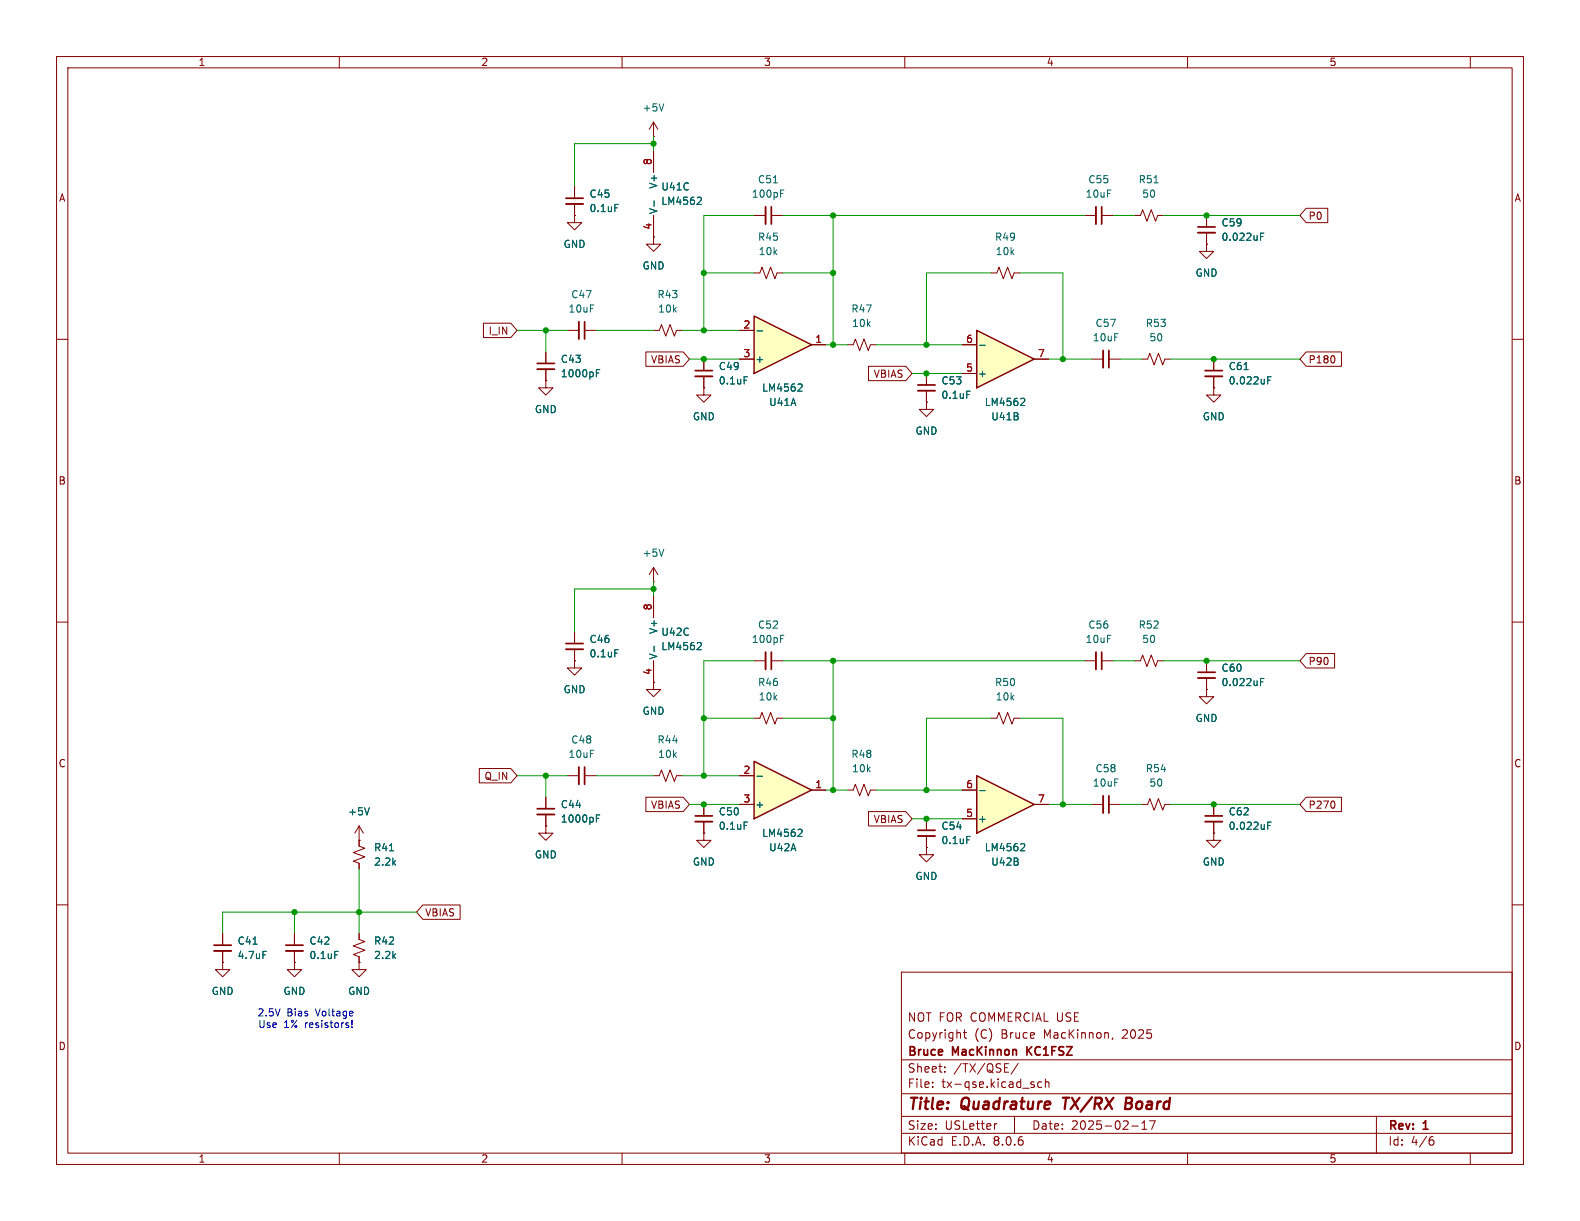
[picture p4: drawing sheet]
<svg xmlns="http://www.w3.org/2000/svg" width="279mm" height="216mm" viewBox="0 0 279 216" stroke-linecap="round" stroke-linejoin="round" font-family="sans-serif">
<g fill="none" stroke="#840000" stroke-width=".18">
<path d="M10 10h259.4v195.9h-259.4zM12 12h255.4v191.9h-255.4zM60 10v2M110 10v2M160 10v2M210 10v2M260 10v2M10 60h2M267.4 60h2M214.6 68.6v1.3h1.3l-1.3 1.2-1.2-1.2h1.2M214.6 68.6h.1M10 110h2"/>
<path d="M267.4 110h2M10 160h2M214.6 147.3v1.3h1.3l-1.3 1.3-1.2-1.3h1.2M214.6 147.3h.1M267.4 160h2M159.4 171.9h108v32h-108zM159.4 197.4h108M159.4 193.4h108M159.4 187.4h108M164.9 192.1v.2M164.9 191.4v.1M167.1 189.4v.2"/>
<path d="M167.1 188.7v.1M170.4 182.6h.5M170.6 182.1v1.3l.3 .2M176.3 198.7l-.3 .1M177.6 189.6h.8M177.6 188.1h.8M179.4 197.4v3M180.1 188l-1.3 1.9M182.5 191.8l.4 .1v.2l-.2 .2h-.3M182.5 191.3l.4 .1M184.2 191.4l-.4-.1-.3 .3v.4l.1 .2h.6M184.9 191.4l.2-.1 .3 .1 .1 .9"/>
<path d="M184.9 190.8v1.5M196.8 183.5l-.2 .3M200.1 199.1h1.2M201.9 199.7h.9M201.9 198.6l.5-.4v1.5M203.3 198.2h1l-.7 1.5M243.4 197.4v6.5M60 203.9v2M110 203.9v2M159.4 200.4h108M160 203.9v2M210 203.9v2"/>
<path d="M253 201.6h.3l.3 .2-.1 .5-.5 .2M253.4 201l-.4 .1M260 203.9v2"/>
</g>
<path d="M187.9 194.1h1.2M188.5 194.1l-.2 2M199.1 195.1h.6M199.7 195.1l.3 .1M199.9 194.1h-.7l-.3 2 1-.1M199.9 195l-.2 .1" fill="none" stroke="#840000" stroke-width=".4"/>
<path d="M181.6 185.1v1.5M182.5 185.1l-.9 .8" fill="none" stroke="#840000" stroke-width=".3"/>
<path d="M133.3 134.6l10.2 5.1-10.2 5.1z" fill="#ffffc2"/>
<path d="M133.3 134.6l10.2 5.1-10.2 5.1z" fill="none" stroke="#840000" stroke-width=".25"/>
<g fill="none" stroke="#840000" stroke-width=".18">
<path d="M101.6 38.1v1.3h1.3l-1.3 1.2-1.3-1.2h1.3M101.6 38.1h.1M101.6 33v2.1M101.6 36.1v2M115.6 26.7v3.8M115.6 38.1v3.8M115.6 41.9v1.3h1.2l-1.2 1.3-1.3-1.3h1.3M115.6 41.9h.1M175.3 48.3h1l.4-1.1 .7 2.1 .8-2.1 .7 2.1 .4-1h1M124.5 63.5v2M124.5 66.5v2.1M149.9 61h1l.4-1.1 .7 2.1 .8-2.1 .7 2.1 .4-1h1"/>
<path d="M101.6 116.8v1.3h1.3l-1.3 1.3-1.3-1.3h1.3M101.6 116.8h.1M101.6 111.8v2M101.6 114.8v2M115.6 105.4v3.8M115.6 116.8v3.9M133.3 116.8h2.1M136.4 116.8h2M100.3 137.2h2.1M103.4 137.2h2M115.6 120.7v1.2h1.2l-1.2 1.3-1.3-1.3h1.3M115.6 120.7h.1"/>
<path d="M115.6 137.2h1l.4-1.1 .7 2.1 .8-2.1 .8 2.1 .3-1h1M130.8 137.2h2.5M133.3 127h1.1l.3-1 .8 2 .8-2 .7 2 .4-1h1M143.5 139.7h2.5M149.9 139.7h1l.4-1 .7 2 .8-2 .7 2 .4-1h1M175.3 127h1l.4-1 .7 2 .8-2 .7 2 .4-1h1M130.8 142.2h2.5M163.8 149.9v1.2h1.3l-1.3 1.3-1.2-1.3h1.2M163.8 149.9h.1M163.8 144.8v2M163.8 147.8v2.1M193 142.2h2.1"/>
<path d="M196.1 142.2h2M214.6 142.2v2.1M214.6 145.3v2"/>
</g>
<g fill="none" stroke="#006464" stroke-width=".18">
<path d="M108.7 36.1h.6M115.7 35.5v1M123.5 34.9h.4l.1 .3-.8 .9h.8M131.6 66.6h.6M108.7 114.9h.6M115.7 114.3v.9M123.5 113.6l.4 .1 .1 .3-.8 .9h.8M138 112.9h.5M138 112.3h.6M133.9 137.3h.9M141.3 146.6l.4 .1 .1 .3-.7 .9h.7M171 147.9h.6"/>
<path d="M224.2 146h.4M224.2 145.4h.6"/>
</g>
<path d="M100.1 36.1h3M122.9 66.5h3.1M100.1 114.8h3M135.4 115.3v3.1M102.4 135.6v3.1M162.3 147.8h3.1M195.1 140.7v3.1M213.1 145.3h3.1" fill="none" stroke="#840000" stroke-width=".33"/>
<path d="M100.1 35.1h3M122.9 65.5h3.1M100.1 113.8h3M136.4 115.3v3.1M103.4 135.6v3.1M162.3 146.8h3.1M196.1 140.7v3.1M213.1 144.3h3.1" fill="none" stroke="#840000" stroke-width=".3"/>
<path d="M172.7 137.2l10.2 5-10.2 5.1z" fill="#ffffc2"/>
<path d="M172.7 137.2l10.2 5-10.2 5.1z" fill="none" stroke="#840000" stroke-width=".25"/>
<g fill="none" stroke="#840000" stroke-width=".18">
<path d="M115.6 24.1h.1M115.6 21.6l-.8 1.3M115.6 21.6v2.5M115.6 21.6l.7 1.3M115.6 102.9h.1M115.6 100.3v2.6M115.6 100.3l-.8 1.3M115.6 100.3l.7 1.3M213.4 116.8v2.1M213.4 119.9v2M170.2 139.7h2.5M213.4 121.9v1.3h1.2l-1.2 1.3-1.3-1.3h1.3"/>
<path d="M213.4 121.9h.1M63.5 148.6h.1M63.5 146.1v3.5l1 .4-2 .7 2 .8-2 .8 1 .4v1M63.5 146.1l-.8 1.2M63.5 146.1l.8 1.2M96.5 146.1v1.2h1.3l-1.3 1.3-1.3-1.3h1.3M96.5 146.1h.1M96.5 141v2M96.5 144v2.1M124.5 147.3v1.3h1.2l-1.2 1.3-1.3-1.3h1.3M124.5 147.3h.1M124.5 142.2v2.1"/>
<path d="M124.5 145.3v2M170.2 144.8h2.5M182.9 142.2h2.5M201.9 142.2h1l.4-1 .8 2.1 .8-2.1 .7 2.1 .4-1.1h1M39.4 170.2v1.3h1.2l-1.2 1.2-1.3-1.2h1.3M39.4 170.2h.1M39.4 165.1v2M39.4 168.1v2.1M63.5 170.2v1.3h1.3l-1.3 1.2-1.3-1.2h1.3M63.5 170.2h.1"/>
</g>
<g fill="none" stroke="#006464" stroke-width=".18">
<path d="M117.4 18.4l-.4 1.2M117.4 97.1l-.4 1.3M222.9 120h.6M173.2 139.8h1M222.9 120.6h.4M65.3 142.8l-.4 1.3M68.9 150.4h.7M105.5 144.7h.4M105.5 144.1h.6M131.6 145.4h.6M180.7 149.2h.4l.1 .3-.8 .9h.8M44.7 167h.8"/>
<path d="M46.5 168.2h.6"/>
</g>
<path d="M211.8 119.9h3.1M95 144h3M122.9 145.3h3.1M37.8 168.1h3.1" fill="none" stroke="#840000" stroke-width=".33"/>
<path d="M211.8 118.9h3.1M95 143h3M122.9 144.3h3.1M37.8 167.1h3.1" fill="none" stroke="#840000" stroke-width=".3"/>
<path d="M133.3 55.9l10.2 5.1-10.2 5z" fill="#ffffc2"/>
<path d="M133.3 55.9l10.2 5.1-10.2 5z" fill="none" stroke="#840000" stroke-width=".25"/>
<g fill="none" stroke="#840000" stroke-width=".18">
<path d="M191.8 38.1h2M194.8 38.1h2M200.7 38.1h1l.4-1 .7 2 .8-2 .7 2 .4-1h1M100.3 58.4h2.1M103.4 58.4h2M115.6 58.4h1l.4-1 .7 2 .8-2 .8 2 .3-1h1M130.8 58.4h2.5M96.5 67.3v1.3h1.3l-1.3 1.3-1.3-1.3h1.3M96.5 67.3h.1M96.5 62.2v2.1M96.5 65.3v2M124.5 68.6v1.3h1.2l-1.2 1.2-1.3-1.2h1.3"/>
<path d="M124.5 68.6h.1M130.8 63.5h2.5M143.5 61h2.5M193 63.5h2.1M196.1 63.5h2M201.9 63.5h1l.4-1 .8 2 .8-2 .7 2 .4-1h1M52.1 170.2v1.3h1.2l-1.2 1.2-1.3-1.2h1.3M52.1 170.2h.1M52.1 165.1v2M52.1 168.1v2.1M63.5 165.1v1l1 .4-2 .8 2 .7-2 .8 1 .4v1"/>
</g>
<path d="M204.1 32.3h.7M133.9 58.5h.9M105.5 66h.4M105.5 65.4h.6M141.3 67.9h.4l.1 .4-.7 .9h.7M59.2 168.2h.6" fill="none" stroke="#006464" stroke-width=".18"/>
<path d="M193.8 36.6v3M102.4 56.9v3M95 65.3h3M195.1 62v3M50.5 168.1h3.1" fill="none" stroke="#840000" stroke-width=".33"/>
<path d="M194.8 36.6v3M103.4 56.9v3M95 64.3h3M196.1 62v3M50.5 167.1h3.1" fill="none" stroke="#840000" stroke-width=".3"/>
<path d="M172.7 58.4l10.2 5.1-10.2 5.1z" fill="#ffffc2"/>
<path d="M172.7 58.4l10.2 5.1-10.2 5.1z" fill="none" stroke="#840000" stroke-width=".25"/>
<g fill="none" stroke="#840000" stroke-width=".18">
<path d="M101.6 38.1h.1M101.6 33v2.1M101.6 36.1v2M115.6 26.7v3.8M115.6 38.1v3.8M133.3 38.1h2.1M136.4 38.1h2M213.4 38.1v2M231 36.8h3.8v2.6h-3.8l-1.1-1.3zM85.5 57.1h4.8l1.1 1.3-1.1 1.3h-4.8zM115.6 41.9h.1M130.8 58.4h2.5"/>
<path d="M133.3 48.3h1.1l.3-1.1 .8 2.1 .8-2.1 .7 2.1 .4-1h1M213.4 43.2v1.3h1.2l-1.2 1.2-1.3-1.2h1.3M213.4 43.2h.1M213.4 41.1v2.1M96.5 67.3h.1M96.5 62.2v2.1M96.5 65.3v2M114.2 62.2h6.6l1.1 1.3-1.1 1.3h-6.6zM124.5 68.6h.1M124.5 63.5v2M124.5 66.5v2.1M130.8 63.5h2.5"/>
<path d="M143.5 61h2.5M153.6 64.8h6.6l1.1 1.2-1.1 1.3h-6.6zM163.8 71.1v1.3h1.3l-1.3 1.3-1.2-1.3h1.2M163.8 71.1h.1M163.8 66v2.1M163.8 69.1v2M170.2 66h2.5M170.2 61h2.5M182.9 63.5h2.5M214.6 68.6h.1M214.6 63.5v2M214.6 66.5v2.1"/>
<path d="M231 62.2h6.2v2.6h-6.2l-1.1-1.3zM235.9 63l.2 .4-.2 .6M101.6 116.8h.1M101.6 111.8v2M101.6 114.8v2M115.6 105.4v3.8M115.6 116.8v3.9M191.8 116.8h2M194.8 116.8h2M200.7 116.8h1l.4-1 .7 2.1 .8-2.1 .7 2.1 .4-1.1h1M213.4 116.8v2.1M213.4 119.9v2"/>
<path d="M231 115.6h5v2.5h-5l-1.1-1.3zM84.8 135.9h5.5l1.1 1.3-1.1 1.2h-5.5zM115.6 120.7h.1M130.8 137.2h2.5M143.5 139.7h2.5M170.2 139.7h2.5M213.4 121.9h.1M63.5 148.6h.1M63.5 148.6v1M63.5 152.7v1M96.5 146.1h.1M96.5 141v2"/>
<path d="M96.5 144v2.1M114.2 141h6.6l1.1 1.2-1.1 1.3h-6.6zM124.5 147.3h.1M124.5 142.2v2.1M124.5 145.3v2M130.8 142.2h2.5M153.6 143.5h6.6l1.1 1.3-1.1 1.3h-6.6zM163.8 149.9h.1M163.8 144.8v2M163.8 147.8v2.1M170.2 144.8h2.5M182.9 142.2h2.5"/>
<path d="M214.6 147.3h.1M214.6 142.2v2.1M214.6 145.3v2M231 141h6.2v2.5h-6.2l-1.1-1.3zM235.9 141.8l.2 .3-.2 .7M39.4 170.2h.1M39.4 165.1v2M39.4 168.1v2.1M52.1 170.2h.1M52.1 165.1v2M52.1 168.1v2.1M63.5 170.2h.1"/>
<path d="M63.5 165.1v1M63.5 169.2v1M74.8 160h6.6v2.6h-6.6l-1.1-1.3z"/>
</g>
<g fill="none" stroke="#006464" stroke-width=".18">
<path d="M108.7 36.1h.6M115.7 35.5v1M123.5 34.9h.4l.1 .3-.8 .9h.8M136.8 32.3h.7M138 34.2h.5M138 33.6h.6M133.9 58.5h.9M222.9 41.8h.4M222.9 41.2h.6M105.5 65.4h.6M105.5 66h.4M131.6 66.6h.6"/>
<path d="M141.3 67.9h.4l.1 .4-.7 .9h.7M171 69.2h.6M173.2 61.1h1M180.7 70.4l.4 .1 .1 .3-.8 .9h.8M220 65.4h.7M224.2 67.2h.4M224.2 66.6h.6M108.7 114.9h.6M115.7 114.3v.9M123.5 113.6l.4 .1 .1 .3-.8 .9h.8M222.9 120h.6M133.9 137.3h.9"/>
<path d="M173.2 139.8h1M222.9 120.6h.4M65.3 142.8l-.4 1.3M68.9 150.4h.7M105.5 144.7h.4M105.5 144.1h.6M131.6 145.4h.6M141.3 146.6l.4 .1 .1 .3-.7 .9h.7M171 147.9h.6M180.7 149.2h.4l.1 .3-.8 .9h.8M224.2 146h.4M224.2 145.4h.6"/>
<path d="M44.7 167h.8M46.5 168.2h.6M59.2 168.2h.6"/>
</g>
<path d="M135.4 36.6v3M211.8 41.1h3.1M162.3 69.1h3.1M213.1 66.5h3.1M193.8 115.3v3.1" fill="none" stroke="#840000" stroke-width=".33"/>
<path d="M136.4 36.6v3M211.8 40.1h3.1M162.3 68.1h3.1M213.1 65.5h3.1M194.8 115.3v3.1" fill="none" stroke="#840000" stroke-width=".3"/>
<path d="M61.6 181.3v.3M62.2 180.5v.7M62.2 181.6v.1M62.2 180.4v.8M62.3 180.5l-.1 .7" fill="none" stroke="#0000c2" stroke-width=".18"/>
<g fill="none" stroke="#009600" stroke-width=".18">
<path d="M115.6 24.1v2.6M115.6 25.4h-14v7.6M133.3 38.1h-8.8v20.3M138.4 38.1h53.4M147.3 38.1v22.9M196.8 38.1h3.9M205.7 38.1h24.2M91.4 58.4h8.9M96.5 58.4v3.8M105.4 58.4h10.2M120.6 58.4h10.2M124.5 48.3h8.8"/>
<path d="M138.4 48.3h8.9M175.3 48.3h-11.5v12.7M180.3 48.3h7.7v15.2M121.9 63.5h8.9M146 61h3.9M154.9 61h15.3M161.3 66h8.9M185.4 63.5h7.6M198.1 63.5h3.8M207 63.5h22.9M115.6 102.9v2.5M115.6 104.1h-14v7.7"/>
<path d="M133.3 116.8h-8.8v20.4M138.4 116.8h53.4M147.3 116.8v22.9M196.8 116.8h3.9M205.7 116.8h24.2M91.4 137.2h8.9M96.5 137.2v3.8M105.4 137.2h10.2M120.6 137.2h10.2M124.5 127h8.8M138.4 127h8.9M146 139.7h3.9"/>
<path d="M154.9 139.7h15.3M175.3 127h-11.5v12.7M180.3 127h7.7v15.2M63.5 153.7v11.4M121.9 142.2h8.9M161.3 144.8h8.9M185.4 142.2h7.6M198.1 142.2h3.8M207 142.2h22.9M52.1 161.3v3.8M73.7 161.3h-34.3v3.8"/>
</g>
<g fill="#009600" stroke="#009600" stroke-width=".18">
<circle cx="163.8" cy="144.8" r=".46"/>
<circle cx="188" cy="142.2" r=".46"/>
<circle cx="163.8" cy="139.7" r=".46"/>
<circle cx="214.6" cy="142.2" r=".46"/>
<circle cx="115.6" cy="104.1" r=".46"/>
<circle cx="124.5" cy="58.4" r=".46"/>
<circle cx="124.5" cy="63.5" r=".46"/>
<circle cx="96.5" cy="58.4" r=".46"/>
<circle cx="147.3" cy="38.1" r=".46"/>
<circle cx="147.3" cy="48.3" r=".46"/>
<circle cx="163.8" cy="61" r=".46"/>
<circle cx="147.3" cy="61" r=".46"/>
<circle cx="188" cy="63.5" r=".46"/>
<circle cx="124.5" cy="48.3" r=".46"/>
<circle cx="115.6" cy="25.4" r=".46"/>
<circle cx="124.5" cy="142.2" r=".46"/>
<circle cx="63.5" cy="161.3" r=".46"/>
<circle cx="96.5" cy="137.2" r=".46"/>
<circle cx="52.1" cy="161.3" r=".46"/>
<circle cx="163.8" cy="66" r=".46"/>
<circle cx="213.4" cy="116.8" r=".46"/>
<circle cx="213.4" cy="38.1" r=".46"/>
<circle cx="214.6" cy="63.5" r=".46"/>
<circle cx="147.3" cy="127" r=".46"/>
<circle cx="147.3" cy="139.7" r=".46"/>
<circle cx="147.3" cy="116.8" r=".46"/>
<circle cx="124.5" cy="127" r=".46"/>
<circle cx="124.5" cy="137.2" r=".46"/>
</g>
<g font-size="2.8" fill="#840000">
<text x="160.4" y="196.8">Title:</text>
<text x="170.1" y="196.8">Quadrature</text>
<text x="188.9" y="196.8">TX/RX</text>
<text x="200.6" y="196.8">Board</text>
</g>
<g font-size="2.1" fill="#840000">
<text x="160.4" y="183.9">Copyright</text>
<text x="160.4" y="180.9">NOT FOR COMMERCIAL USE</text>
<text x="172.3" y="183.9">(C)</text>
<text x="177.1" y="183.9">Bruce</text>
<text x="184.7" y="183.9">MacKinnon,</text>
<text x="198.7" y="183.9">2025</text>
<text x="160.4" y="189.9">Sheet:</text>
<text x="160.4" y="187.1">Bruce</text>
<text x="168.5" y="187.1">MacKinnon</text>
<text x="168.6" y="189.9">/TX/QSE/</text>
<text x="182.2" y="187.1">KC1FSZ</text>
<text x="160.4" y="192.6">File:</text>
<text x="166.5" y="192.6">tx-qse.kicad_sch</text>
<text x="160.4" y="202.8">KiCad</text>
<text x="160.4" y="200">Size:</text>
<text x="167.1" y="200">USLetter</text>
<text x="168.1" y="202.8">E.D.A.</text>
<text x="175.7" y="202.8">8.0.6</text>
<text x="182.4" y="200">Date:</text>
<text x="189.4" y="200">2025-02-17</text>
<text x="245.4" y="200.2">Rev:</text>
<text x="245.4" y="202.8">Id:</text>
<text x="249.5" y="202.8">4/6</text>
<text x="251.8" y="200.2">1</text>
</g>
<g font-size="1.8" fill="#840000">
<text x="35" y="11.9">1</text>
<text x="85" y="11.9">2</text>
<text x="135" y="11.9">3</text>
<text x="185" y="11.9">4</text>
<text x="235" y="11.9">5</text>
<text x="10.3" y="35.9">A</text>
<text x="267.7" y="35.9">A</text>
<text x="231.3" y="39.1">P0</text>
<text x="86.3" y="59.4">I_IN</text>
<text x="115" y="64.5">VBIAS</text>
<text x="231.3" y="64.5">P180</text>
<text x="154.4" y="67">VBIAS</text>
<text x="10.3" y="85.9">B</text>
<text x="267.7" y="85.9">B</text>
<text x="231.3" y="117.8">P90</text>
<text x="10.3" y="135.9">C</text>
<text x="267.7" y="135.9">C</text>
<text x="85.6" y="138.1">Q_IN</text>
<text x="115" y="143.2">VBIAS</text>
<text x="231.3" y="143.2">P270</text>
<text x="154.4" y="145.7">VBIAS</text>
<text x="75.1" y="162.2">VBIAS</text>
<text x="10.3" y="185.9">D</text>
<text x="267.7" y="185.9">D</text>
<text x="35" y="205.8">1</text>
<text x="85" y="205.8">2</text>
<text x="135" y="205.8">3</text>
<text x="185" y="205.8">4</text>
<text x="235" y="205.8">5</text>
</g>
<g font-size="1.8" fill="#006464">
<text x="113.5" y="19.9">+5V</text>
<text x="104.1" y="35.2">C45</text>
<text x="116.4" y="33.5" transform="rotate(-90 116.4 33.5)">V+</text>
<text x="116.8" y="33.9">U41C</text>
<text x="132.8" y="35.2">100pF</text>
<text x="133.9" y="32.6">C51</text>
<text x="191.9" y="35.2">10uF</text>
<text x="192.4" y="32.6">C55</text>
<text x="201.3" y="32.6">R51</text>
<text x="201.9" y="35.2">50</text>
<text x="104.1" y="37.7">0.1uF</text>
<text x="116.4" y="38" transform="rotate(-90 116.4 38)">V-</text>
<text x="116.8" y="36.4">LM4562</text>
<text x="215.9" y="40.2">C59</text>
<text x="99.6" y="44">GND</text>
<text x="113.5" y="47.9">GND</text>
<text x="133.9" y="42.8">R45</text>
<text x="134.1" y="45.3">10k</text>
<text x="175.9" y="42.8">R49</text>
<text x="176" y="45.3">10k</text>
<text x="215.9" y="42.8">0.022uF</text>
<text x="100.9" y="52.9">C47</text>
<text x="116.2" y="52.9">R43</text>
<text x="211.3" y="49.1">GND</text>
<text x="100.4" y="55.5">10uF</text>
<text x="116.3" y="55.5">10k</text>
<text x="150.5" y="55.5">R47</text>
<text x="150.6" y="58">10k</text>
<text x="193.6" y="58">C57</text>
<text x="202.5" y="58">R53</text>
<text x="99.1" y="64.4">C43</text>
<text x="127" y="65.6">C49</text>
<text x="133.5" y="64.4">+</text>
<text x="193.1" y="60.6">10uF</text>
<text x="203.2" y="60.6">50</text>
<text x="217.2" y="65.6">C61</text>
<text x="99.1" y="66.9">1000pF</text>
<text x="127" y="68.2">0.1uF</text>
<text x="134.7" y="69.4">LM4562</text>
<text x="135.9" y="72">U41A</text>
<text x="166.4" y="68.2">C53</text>
<text x="166.4" y="70.7">0.1uF</text>
<text x="172.8" y="66.9">+</text>
<text x="174" y="72">LM4562</text>
<text x="217.2" y="68.2">0.022uF</text>
<text x="94.5" y="73.3">GND</text>
<text x="122.4" y="74.5">GND</text>
<text x="161.8" y="77.1">GND</text>
<text x="175.2" y="74.5">U41B</text>
<text x="212.6" y="74.5">GND</text>
<text x="113.5" y="98.7">+5V</text>
<text x="104.1" y="113.9">C46</text>
<text x="116.4" y="112.2" transform="rotate(-90 116.4 112.2)">V+</text>
<text x="116.8" y="112.6">U42C</text>
<text x="132.8" y="113.9">100pF</text>
<text x="133.9" y="111.4">C52</text>
<text x="191.9" y="113.9">10uF</text>
<text x="192.4" y="111.4">C56</text>
<text x="201.3" y="111.4">R52</text>
<text x="201.9" y="113.9">50</text>
<text x="104.1" y="116.4">0.1uF</text>
<text x="116.4" y="116.7" transform="rotate(-90 116.4 116.7)">V-</text>
<text x="116.8" y="115.2">LM4562</text>
<text x="215.9" y="119">C60</text>
<text x="99.6" y="122.8">GND</text>
<text x="133.9" y="121.5">R46</text>
<text x="134.1" y="124.1">10k</text>
<text x="175.9" y="121.5">R50</text>
<text x="176" y="124.1">10k</text>
<text x="215.9" y="121.5">0.022uF</text>
<text x="100.9" y="131.7">C48</text>
<text x="113.5" y="126.6">GND</text>
<text x="116.2" y="131.7">R44</text>
<text x="211.3" y="127.9">GND</text>
<text x="100.4" y="134.2">10uF</text>
<text x="116.3" y="134.2">10k</text>
<text x="150.5" y="134.2">R48</text>
<text x="150.6" y="136.8">10k</text>
<text x="193.6" y="136.8">C58</text>
<text x="202.5" y="136.8">R54</text>
<text x="99.1" y="143.1">C44</text>
<text x="133.5" y="143.1">+</text>
<text x="193.1" y="139.3">10uF</text>
<text x="203.2" y="139.3">50</text>
<text x="61.5" y="144.4">+5V</text>
<text x="99.1" y="145.6">1000pF</text>
<text x="127" y="144.4">C50</text>
<text x="127" y="146.9">0.1uF</text>
<text x="134.7" y="148.2">LM4562</text>
<text x="166.4" y="146.9">C54</text>
<text x="166.4" y="149.5">0.1uF</text>
<text x="172.8" y="145.6">+</text>
<text x="217.2" y="144.4">C62</text>
<text x="217.2" y="146.9">0.022uF</text>
<text x="66" y="153.3">2.2k</text>
<text x="66" y="150.7">R41</text>
<text x="94.5" y="152">GND</text>
<text x="122.4" y="153.3">GND</text>
<text x="135.9" y="150.7">U42A</text>
<text x="161.8" y="155.8">GND</text>
<text x="174" y="150.7">LM4562</text>
<text x="175.2" y="153.3">U42B</text>
<text x="212.6" y="153.3">GND</text>
<text x="41.9" y="167.2">C41</text>
<text x="54.6" y="167.2">C42</text>
<text x="66" y="167.2">R42</text>
<text x="41.9" y="169.8">4.7uF</text>
<text x="54.6" y="169.8">0.1uF</text>
<text x="66" y="169.8">2.2k</text>
<text x="37.3" y="176.1">GND</text>
<text x="50" y="176.1">GND</text>
<text x="61.5" y="176.1">GND</text>
</g>
<g font-size="1.8" fill="#a90000">
<text x="115.3" y="29.3" transform="rotate(-90 115.3 29.3)">8</text>
<text x="115.3" y="40.7" transform="rotate(-90 115.3 40.7)">4</text>
<text x="131.4" y="58.2">2</text>
<text x="131.4" y="63.2">3</text>
<text x="144.1" y="60.7">1</text>
<text x="170.7" y="65.8">5</text>
<text x="170.7" y="60.7">6</text>
<text x="183.4" y="63.2">7</text>
<text x="115.3" y="108" transform="rotate(-90 115.3 108)">8</text>
<text x="115.3" y="119.5" transform="rotate(-90 115.3 119.5)">4</text>
<text x="131.4" y="136.9">2</text>
<text x="131.4" y="142">3</text>
<text x="144.1" y="139.4">1</text>
<text x="170.7" y="139.4">6</text>
<text x="183.4" y="142">7</text>
<text x="170.7" y="144.5">5</text>
</g>
<g font-size="1.8" fill="#0000c2">
<text x="45.4" y="179.9">2.5V</text>
<text x="50.7" y="179.9">Bias</text>
<text x="55.9" y="179.9">Voltage</text>
<text x="45.6" y="182">Use</text>
<text x="50.2" y="182">1%</text>
<text x="54" y="182">resistors!</text>
</g>
</svg>
